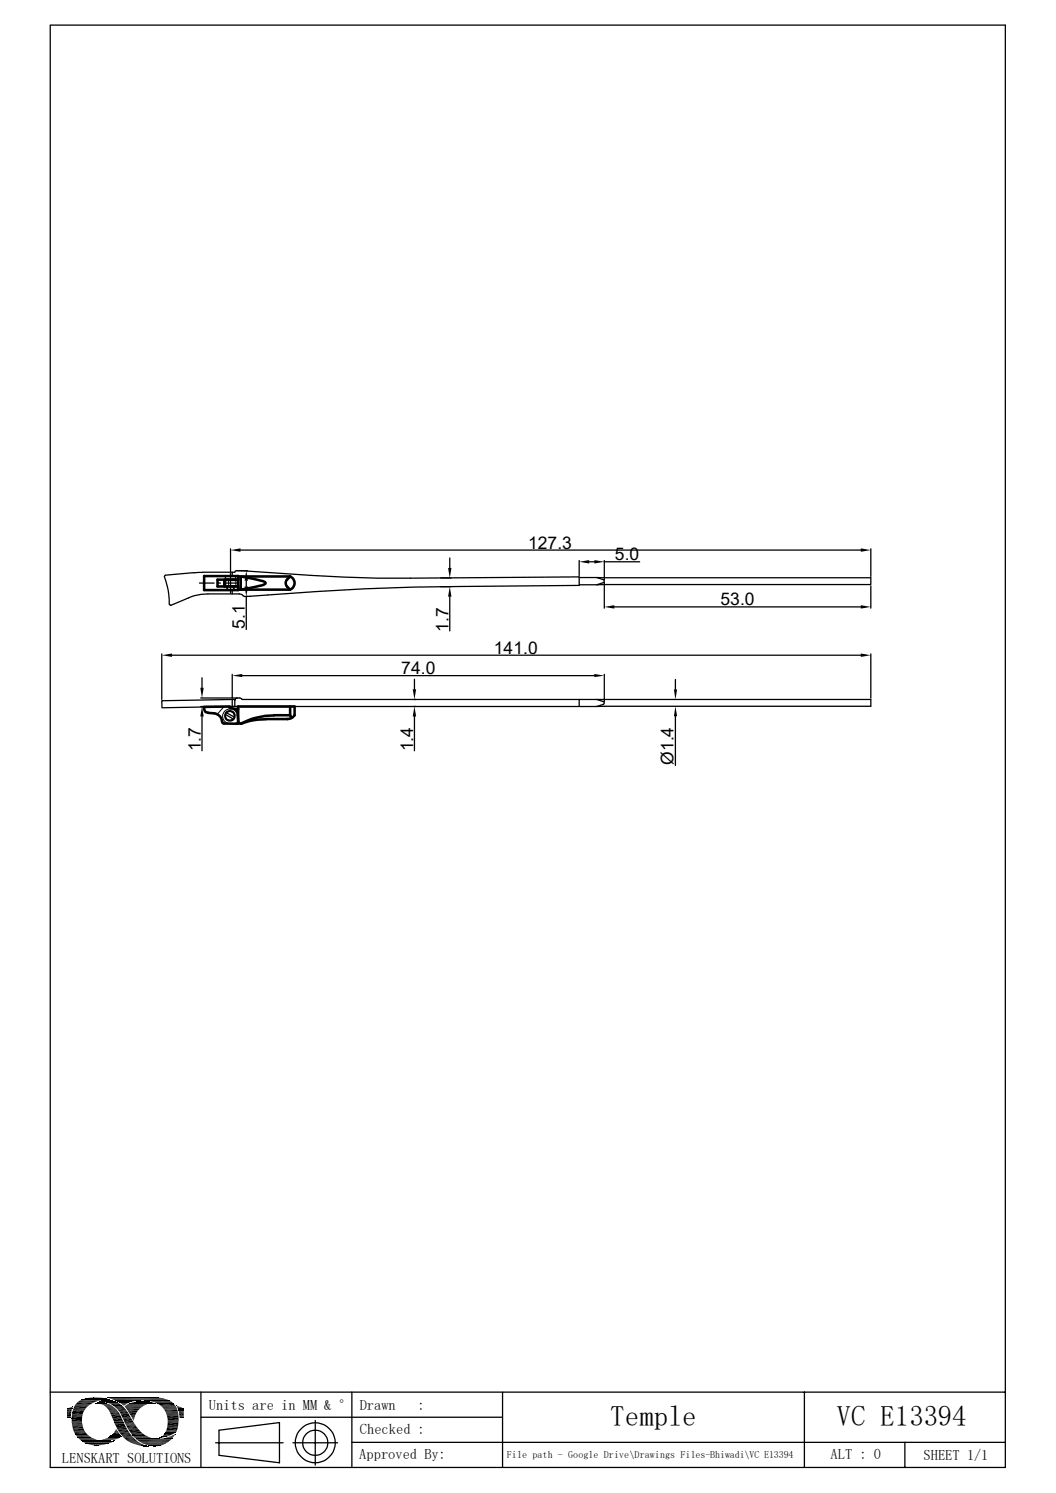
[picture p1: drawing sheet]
<svg xmlns="http://www.w3.org/2000/svg" width="210mm" height="297mm" viewBox="0 0 210 297" stroke-linecap="round" stroke-linejoin="round" font-family="sans-serif">
<g fill="none" stroke="#000" stroke-width=".51">
<path d="M40.6 114.6h6.8v2.8h-6.8zM44.6 115.3v1.4M47.4 115.4h-2.7v1.2h2.7M47.4 114.7h10.3M47.4 117.3h10.3M47.4 115.3h-4.1v1.4h4.1M47.9 114.7l3.4 .7a2.07 2.07 0 0 1 1.5 .6 3.8 3.8 0 0 1-2.3 .8l-2.6 .5zM57.7 114.7a1.41 1.41 0 0 1 .9 1.3 1.41 1.41 0 0 1-.9 1.3M57.7 114.7a1.48 1.48 0 0 0-.8 1.5l.8 1.1M40.6 141.1v-.5l5.1-.1v.3a1.5 1.5 0 0 1 1.6 1.4l.1 1.4a.32 .32 0 0 1-.4 .4l-2.5-.1-.2-.1-.1-.2M40.6 141l.2 .6 .6 .2M41.4 141.8a2.71 2.71 0 0 1 2.3 .7l.3 .5 .2 .6"/>
<path d="M46.6 141.1h.8M47.4 143.6v.3h.5M52.8 143h4.9l.5-.3 .4-.4v-1.8h-11.2v3.4h-.2M54.5 142.3h3.2M54.5 142.3a14 14 0 0 0-6.6 1.7l2.4-.7 2.5-.2M57.7 142.3l.3 .5M57.7 140.5v1.8"/>
</g>
<g fill="none" stroke="#000" stroke-width=".2">
<path d="M45.5 115.4v1.2M46.9 115.4v1.2M44.6 140.5l-1.4 1.6M46.6 141.1a1.77 1.77 0 0 0-2.2 .8 1.44 1.44 0 0 0 1.3 2h1.5M14.7 279.9h2.6M15 279.4h3M15.3 279h3.5M15.7 278.7h3.9M15.9 278.6h4M16 278.6h4.2M16 278.5h4.4M16.2 278.5h4.3"/>
<path d="M16.4 278.4h5.4M16.5 278.3h5.1M16.7 278.3h4.7M16.9 278.2h4.3M17.1 278.2h3.9M17.5 278.1h3M17.6 278.1h2.9M19 279.2h2.1M19.1 279.2h2.2M19.7 278.8h3.2M19.8 278.8h2.9M19.9 278.7h2.7"/>
<path d="M20.2 278.7h2.2M20.3 278.9h2.7M20.6 279h2.7M21.3 279h2M21.3 279.1h2.4M21.3 278h10.3M21.4 278.1h10.5M21.5 278.1h11M21.8 278h7.4M21.8 278.2h10.8M21.8 278.4h-5.6M22 278.3h10.9"/>
<path d="M22.2 278.3h10.8M22.3 278.4h10.9M22.5 278.4h10.8M22.6 278.5h11M22.8 278.6h5.1M22.9 278.6h4.4M23 278.7h4.2M23.2 278.8h3.3M23.5 278.9h2.7M23.5 278.9h2.5M23.7 279h2.1M24.8 279.8h3.7"/>
<path d="M24.8 279.8h3.5M24.8 279.9h3.4M24.9 279.7h3.8M25 279.6h3.7M25.1 279.5h4M25.4 279.4h3.8M25.4 279.3h4.2M25.7 279.2h4.2M26 279.1h4.8M26.2 279h4.4M26.2 279h4.2M26.6 278.9h3.5"/>
<path d="M26.8 278.9h3.1M27.1 278.8h2.6M28.7 278.6h5M29.3 278.6h4.4M29.4 278.7h4.5M30.1 278.8h4M30.4 278.9h3.8M30.7 279h3.7M30.8 279.2h-5M31 279.1h3.5M31.2 279.2h3.3M31.9 279.7h3"/>
<path d="M32.1 279.8h2.9M14.3 282.3h2M14.3 282.8h2M14.3 283h2M14.3 283.1h2M14.3 283.5h2.1M14.4 281h2.2M14.5 280.5h2.3M14.5 284.2h2.1M14.6 284.7h2.3M15 285.3h2.3M15.3 285.8h2.7"/>
<path d="M15.4 285.9h2.6M15.4 285.9h2.8M15.5 286h2.8M15.6 286.1h3M15.7 286.3h3.3M15.9 286.4h3.1M15.9 286.4h3.6M16 286.6h3.9M16.2 286.6h3.7M16.2 286.6h4.2M16.3 286.7h5.2M16.3 286.8h6.3"/>
<path d="M16.6 286.9h5.8M16.6 286.9h5.7M16.7 287h5.5M16.9 287h5M17 287.1h4.8M17.1 287.1h4.6M17.1 287.2h4.5M17.4 287.3h4M17.7 287.3h3.2M17.9 287.4h2.8M20.5 286.3h2.6M20.7 286.2h2.8"/>
<path d="M21.1 286.2h2.5M21.2 286.1h2.6M21.5 285.9h2.5M21.5 286h2.3M21.8 285.8h2.3M21.9 285.7h2.2M22 285.7h2M22 285.6h2M22.9 286.4h-2.7M24.1 285.8h-2.3M25.1 280.2h2.7M25.4 280.6h2"/>
<path d="M25.4 286.8h2.1M26.1 285.2h2.4M26.3 285.5h2.5M26.3 285.5h2.6M26.4 285.6h2.7M26.5 285.7h2.8M26.5 285.8h3.1M26.7 285.9h3.1M26.8 286h3.3M26.8 286.1h3.7M27 286.2h4.1M27.1 286.2l7.1 .1"/>
<path d="M27.1 286.3h7M27.6 286.7h6.1M27.8 286.9h5.7M27.9 286.9h5.5M28 287h5.3M28.2 287.1h5M28.5 287.2h4.4M28.8 287.3h3.9M29 287.5h3.4M29.5 287.5h2.6M29.6 287.6h2.4M31.7 286.2h2.5"/>
<path d="M32.4 280.1h2.7M32.5 280.2h2.7M32.6 280.3h2.6M32.6 280.4h2.6M32.7 280.5h2.6M32.8 285h2.1M32.9 285h2.1M32.9 280.9h2.5M32.9 284.9h2.2M32.9 284.9h2.1M32.9 284.8h2.2M33 284.7h2.1"/>
<path d="M33 284.6h2.2M33.1 284.5h2.1M33.1 284.6h2.1M33.1 281.5h2.4M33.2 283.9h2.2M33.4 282.5h2.1"/>
</g>
<g fill="none" stroke="#000" stroke-width=".25">
<path d="M10 5h189.9v286.9h-189.9zM32.7 114.7l.7 2.7 .3 2.8M32.9 114.5l-.2 .2M38.6 113.9l-5.7 .5M39.7 116h2.9M43.2 116h.7M44.5 116h2.9M44.8 114.6v.6h.7M45.1 115.2v.1M45.1 116.7v.7M45.3 116.7v.7M45.8 114v4"/>
<path d="M45.8 109.2v4.5M46.2 113.8v.8M46.2 117.4v.8M46.4 116.7v.7M46.5 116.7v.7M46.5 115.2v.1M46.9 114.6v.6h-.8M47.8 109.4h123.4M48.1 113.5a361.8 361.8 0 0 0 33.6 1.5l33.5-.2v1.7l-23.4 .2a654.3 654.3 0 0 0-43.2 2l-.2-.2M48.3 118.5l-.3-.3h-.4h-7.6l-1.9 .5-4.1 1.7M48.9 118.7h.3M49 115.5v1.2"/>
<path d="M49 118.7v6.5M49.2 113.5h-2.2l-.3 .3-8.1 .2M87.6 115h2.1M87.6 116.7h2.1M89.5 111v2M89.5 118.7v6.8M115.2 111.5v3M115.2 116.3h3.5M115.2 114.9h3.5M117.2 111.8h1M118.7 114.9h54.5v1.4h-54.5l1.3-.4 .2-.3-.2-.3zM120.2 111.5v3.9"/>
<path d="M120.2 111.8h7M120.2 115.9v5.1M173.2 116.5v4.5M173.2 109.2v5.5M32.2 139.4l14-.3v1.4l-14 .3zM32.2 130.1v9M33.7 120.2l.3 .2M34.2 130.3h137M39.9 138.9h7.9l.4 .2h125v1.4h-54.5M40.2 134.8v2M46.2 134.2v4.7M46.2 139.1h.5"/>
<path d="M46.7 139.1v1.4M47.2 138.9a.44 .44 0 0 0-.5 .4M48.2 134.4h70M82.4 135.1v2M115.2 139.1v1.4M118.7 139.1l1.3 .5M120 139.5l.2 .3-.1 .2-1.4 .5M120.2 134.2v5.4M122.2 120.7h49M134.3 135.2v2M173.2 130.1v8.8M39.9 140.5h78.8"/>
<path d="M40.2 142.5v6.9M45.1 141.8a.88 .88 0 0 1 1.1-.1 .88 .88 0 0 1 .4 1zM46.4 143a.87 .87 0 0 1-1.1 .2 .87 .87 0 0 1-.4-1l1.5 .8M82.4 142.5v6.9M134.3 142.5v9.8M10 276.9h189.9M14.7 279.7h2.9M40 276.9v15M70 276.9v15M99.9 276.9v15M160 276.9v15M14.3 281.5h2.1"/>
<path d="M14.3 283.3h2.1M14.7 284.9h2.4M15 285.5h2.6M24.6 286.1h2.2M24.9 280.1h3.2M25.1 283.8h2.1M25.3 284h2.1M26.1 285.4h2.7M27.2 286.5h6.8M33.1 281.3h2.4M33.4 282.7h2.1M40 281.9h59.9"/>
<path d="M42.9 287h13.4M43.6 284.5l12-1.5v8l-12-1.5zM58.3 287h8.8M62.7 282.6v8.9M70 286.9h129.9M180 286.9v5"/>
<circle cx="62.7" cy="287" r="2.51"/>
<circle cx="62.7" cy="287" r="4"/>
</g>
<g fill="#000">
<path d="M45.8 109.4l2-.3v.7zM49 113.5l.3 2h-.7zM48.6 116.7h.7l-.3 2zM89.1 113h.7l-.3 2zM89.5 116.7l.3 2h-.7zM115.2 111.8l2-.4v.7zM118.2 111.4l2 .4-2 .3zM171.2 109.1l2 .3-2 .4zM32.2 130.3l2-.3v.7zM39.8 136.8h.7l-.3 2.1zM46.2 134.4l2-.3v.6zM82.1 137.1h.7l-.4 2z"/>
<path d="M118.2 134.1l2 .3-2 .3zM120.2 120.7l2-.3v.7zM134 137.2h.7l-.4 1.9zM171.2 130l2 .3-2 .4zM171.2 120.4l2 .3-2 .4zM40.2 140.5l.3 2h-.7zM82.4 140.5l.4 2h-.7zM134.3 140.5l.4 2h-.7zM14.3 279.9h.1zM13.8 280l.5-.1 .1 .1zM14.3 279.9h.1v.1zM18.3 278h1.6z"/>
<path d="M18.7 278h1.2zM19.1 279.1h1.9zM19.2 279.1h1.8zM19.2 279.1h1.7zM19.4 279.1h1.5zM19.5 279.1h1zM19.4 279.1h1.2zM19.5 279.1h1.1zM19.6 279.1h.9zM19.6 279.2l1.9 .1zM19.7 278.8h.2zM19.6 279.1h.8z"/>
<path d="M19.8 279.1h.6zM20 279.3l1.7 .1zM19.8 279.1h.4zM20.1 279l.1 .1zM20.1 279h.1zM20.2 279.4h1.6zM20.4 279.4l1.7 .2h-1.4zM20.4 279.4h1.4l.3 .2zM20.5 278.7h1.8zM20.5 278.7h1.7zM20.6 278.6l1.6 .1zM20.7 279.6l1.7 .1h-1.5z"/>
<path d="M20.7 279.6h1.4l.3 .1zM20.6 278.6h1.4zM20.9 278.6h1.1zM20.9 279.7l1.6 .1zM21 279.8l1.7 .2h-1.4zM21 279.8h1.5l.2 .2zM21.2 278.6h.3zM20.9 278.6h.8zM21.2 278.6h.5zM21.5 278.4h.3zM21.8 279.2h1.9zM22.4 279.6h1.9z"/>
<path d="M22.5 279.6h1.8zM22.5 279.6l1.8 .1zM22.6 279.7l2 .2h-1.7zM22.6 279.7h1.7l.3 .2zM22.9 279.9l1.9 .2h-1.7zM22.9 279.9h1.7l.2 .2zM23.7 279l1.9 .1zM23.8 279.1h1.8zM23.8 279.1h1.6zM24 279.1h1.4zM24 279.1l1.3 .1zM24 279.2l1 .2h-.7z"/>
<path d="M24 279.2h1.3l-.3 .2zM24.3 279.4l.6 .1zM24.3 279.4h.7zM24.4 279.5l.3 .1zM24.4 279.5h.5zM24.6 279.6v.1zM24.6 279.6h.1zM27.5 278.8h2zM27.5 278.8h1.9zM28.2 278.8h1.2zM28.2 278.8h.7zM30.4 279.2h.4z"/>
<path d="M30.4 279.2h.5zM30.7 279.2h.2zM30.9 278h.2zM35.1 279.7h.2zM35.1 279.7l.5 .1zM35.2 279.8l.8 .2h-.7zM35.2 279.8l.8 .2zM35.3 280l1 .1h-1zM35.3 280h.7l.3 .1zM13.3 280.2h1.1zM13.3 280.2l1 .1zM13.3 280.3l1 .1h-1z"/>
<path d="M13.3 280.3h1v.1zM13.3 280.4l.9 .4h-.9zM13.3 280.4h1l-.1 .4zM13.3 280.8h.9zM13.3 280.8l.8 .5h-.8zM13.3 280.8h.9l-.1 .5zM13.3 281.3l.8 .4h-.8zM13.3 281.3h.8v.4zM13.3 281.7h.8zM13.3 281.7l.8 .2h-.8zM13.3 281.7h.8v.2zM13.3 281.9h.8z"/>
<path d="M13.3 281.9l.8 .1zM13.4 280.2h1zM13.7 280.1l.7 .1zM13.7 280.1h.7zM13.8 280h.6zM14.3 282.3l2 .4h-2zM14.3 282.3h2v.4zM18.3 287.4l1.9 .1zM18.3 287.4h1.9zM18.4 287.5h1.1zM18.4 287.5h1.8zM18.9 287.5h.6z"/>
<path d="M19.1 287.5h.4zM20.4 286.4l1.9 .1zM20.4 286.4h2zM20.6 286.5h1.5zM20.6 286.5h1.7zM20.7 286.5h1.1zM20.7 286.5h1.4zM21 286.5h.6zM21 286.5h.8zM21.3 280l1.7 .2h-1.6zM21.3 280h1.4l.3 .2zM21.3 286.5h.3z"/>
<path d="M21.4 286.5h.2zM21.4 280.2l1.8 .3h-1.6zM21.4 280.2h1.6l.2 .3zM21.6 280.5h1.6zM21.6 280.5l1.8 .2h-1.7zM21.6 280.5h1.6l.2 .2zM21.7 280.7l1.8 .1h-1.7zM21.7 280.7h1.7l.1 .1zM21.8 280.8l1.8 .2h-1.7zM21.8 280.8h1.7l.1 .2zM21.9 281l1.8 .1zM21.9 281.1l1.9 .2h-1.8z"/>
<path d="M21.9 281.1h1.8l.1 .2zM21.5 286.7h1.1zM21.9 286.7h.7zM22 281.3l1.8 .1zM22 286.7h.6zM22.1 281.4l1.9 .3h-1.8zM22.1 281.4h1.7l.2 .3zM22.1 285.6l1.9 .1zM22.1 285.6h1.9zM22.2 281.7l2 .5h-1.8zM22.2 281.7h1.8l.2 .5zM22.2 285.5l1.8 .1z"/>
<path d="M22.2 285.5h1.7zM22.2 286.7h.5zM22.3 286.7h.4zM22.4 286.7h.3zM22.4 282.2l2.1 .5h-1.9zM22.4 282.2h1.8l.3 .5zM22.4 285.3h1.4zM22.4 285.3l1.5 .2h-1.7zM22.4 285.3h1.4l.1 .2zM22.6 286.6h.2zM22.6 282.7l1.9 .1zM22.7 282.8l1.9 .1z"/>
<path d="M22.7 282.9l1.9 .1zM22.7 285l1.1 .3h-1.4zM22.7 285h.9l.2 .3zM22.7 283h1.9zM22.7 284.9l.9 .1zM22.8 283l1.9 .2h-1.9zM22.8 283h1.8l.1 .2zM22.8 283.2l2.3 .9h-1.9zM22.8 283.2h1.9l.4 .9zM22.9 284.7l.6 .2h-.8zM22.9 284.7h.5l.1 .2zM22.6 286.6h.3z"/>
<path d="M22.9 284.6l.5 .1h-.5zM22.9 284.6l.5 .1zM23 284.4h.2zM23 284.4l.3 .2h-.4zM23 284.4l.3 .2zM23.1 284.4h.1zM23.1 280.1l1.8 .2h-1.5zM23.1 280.1h1.7l.1 .2zM23.4 280.3l1.8 .4h-1.6zM23.4 280.3h1.5l.3 .4zM23.6 280.7l1.7 .1zM23.7 280.8l1.9 .4h-1.6z"/>
<path d="M23.7 280.8h1.6l.3 .4zM24 281.2l1.6 .1zM24 281.3l2 .7h-1.7zM24 281.3h1.6l.4 .7zM24.3 282l1.8 .2h-1.7zM24.3 282h1.7l.1 .2zM24.4 282.2l2 .5h-1.7zM24.4 282.2h1.7l.3 .5zM24.7 282.7l1.9 .3h-1.8zM24.7 282.7h1.7l.2 .3zM24.8 283l1.9 .2h-1.8zM24.8 283h1.8l.1 .2z"/>
<path d="M24.9 283.2h1.8zM24.9 283.2l1.9 .1zM24.9 283.3h1.9zM25 283.3l1.9 .1zM25 283.4l2 .1h-1.9zM25 283.4h1.9l.1 .1zM25.1 283.5l1.9 .1zM25.4 280.6l2 .1zM25.4 280.7l1.7 .4h-1.4zM25.4 280.7h2l-.3 .4zM25.5 284.4l2.5 .5h-2.1zM25.5 284.4h2.1l.4 .5z"/>
<path d="M25.7 281.1l1.2 .4h-.9zM25.7 281.1h1.4l-.2 .4zM25.8 286.9l2 .1h-1.7zM25.8 286.9h1.7l.3 .1zM26 281.5l.9 .1zM26 281.6l.8 .3h-.6zM26 281.6h.9l-.1 .3zM26.1 287l2 .2h-1.5zM26.1 287h1.7l.3 .2zM26.2 281.9l.5 .2h-.4zM26.2 281.9h.6l-.1 .2zM26.3 282.1l.4 .1h-.3z"/>
<path d="M26.3 282.1h.4v.1zM26.4 282.2l.2 .3zM26.4 282.2h.3l-.1 .3zM26.5 282.5l.1 .1zM26.6 287.2l1.7 .1zM26.8 287.3l1.9 .2h-1.2zM26.8 287.3h1.5l.4 .2zM27.5 287.5h1.3zM27.6 287.5l1.4 .1zM28 287.6h1.1zM28.1 287.6l1.1 .1zM28.2 287.7h1.1z"/>
<path d="M28.5 287.7h.9zM28.6 287.7h.9zM29 287.7h.5zM29.2 287.7h.3zM29.3 287.7h.2zM29.6 287.5l2 .2zM30.2 287.7h1.3zM30.2 287.7h1.4zM30.4 287.7h.9zM30.4 287.7h1.1zM30.5 287.7h.5zM30.5 287.7h.8z"/>
<path d="M30.7 287.7h.3zM31.8 286h.2zM31.8 286h.1zM31.8 286h.4zM31.9 286h.4zM32.1 285.8h.8zM32.1 285.8h.9zM31.9 286l.2-.2 .2 .2zM32.1 285.8h.8l-.6 .2zM32.1 285.8h1zM32.2 285.8h.9zM32.3 286.2h1.9z"/>
<path d="M32.2 285.8l.2-.2 .7 .2zM32.4 285.6h1.3l-.6 .2zM32.5 285.5l1.2 .1zM32.5 285.5h1.3zM32.6 286.1h1.6zM32.7 285.2l1.1 .3h-1.3zM32.7 285.2h1.8l-.7 .3zM32.7 286.1h1.5zM32.7 285.2h1.8zM32.8 285l2 .1zM32.8 285.1l1.7 .1h-1.8zM32.8 285.1h2l-.3 .1z"/>
<path d="M32.8 286.1h1.5zM33.1 286h1.3zM33.2 281.6l2.3 .5h-2.2zM33.2 281.6h2.3v.5zM33.2 284l2 .5h-2.1zM33.2 284h2.1l-.1 .5zM33.2 286h1.2zM33.4 283l2 .5h-2.1zM33.4 283h2.1l-.1 .5zM33.4 285.9h1zM33.6 285.8h.9zM33.7 285.8h.8z"/>
<path d="M33.9 285.7h.6zM34.1 285.7h.5zM34.1 285.7l.3-.2 .2 .2zM34.4 285.5h.3l-.1 .2zM34.4 285.5l.3-.1v.1zM34.7 285.4v.1zM35.3 280.1l1.1 .1zM35.3 280.2h1.2zM35.3 280.2l1.2 .1zM35.4 280.3l1.1 .1h-1.1zM35.4 280.3h1.1v.1zM35.4 280.4h1.1z"/>
<path d="M35.5 280.4l1 .2h-1zM35.5 280.4h1v.2zM35.5 280.6h1zM35.5 280.6l1 .1zM35.6 280.7l.9 .1zM35.6 280.8l.9 .3h-.9zM35.6 280.8h.9v.3zM35.6 281.1h.9zM35.6 281.1l.9 .5h-.8zM35.6 281.1h.9v.5zM35.7 281.6l.8 .2h-.8zM35.7 281.6h.8v.2z"/>
<path d="M35.7 281.8l.8 .2h-.8zM35.7 281.8h.8v.2zM35.7 282h.8zM35.7 282l.8 .1zM35.8 282.1h.7zM35.9 282.1h.6zM36 282.1h.5zM36.4 282.1h.1z"/>
</g>
<path d="M47.4 143.2v.6M15.1 279.2h3.5M21.9 279.4h2.3M31.4 279.4h3.4M14.4 284h2.2M14.6 280.1h2.7M23.2 284.2h2.1M25.9 285h2.5M33.3 283.7h2.1" fill="none" stroke="#000" stroke-width=".34"/>
<g fill="none" stroke="#000" stroke-width=".38">
<path d="M14.3 281.2h2.3M14.5 284.5h2.3"/>
<circle cx="45.7" cy="142.4" r=".98"/>
</g>
<g fill="none" stroke="#000" stroke-width=".21">
<path d="M14.9 279.5h3M15.5 278.8h3.9M32.2 279.9h2.9M14.3 281.7h2.1M14.5 280.4h2.5M15.2 285.7h2.7M24 285.4h2.1M24.4 285.9h2.1M24.9 286.4h2.1M25.1 286.6h2.2M25.4 284.2h2.2M33 281.1h2.4"/>
<path d="M33.4 282.9h2.1"/>
</g>
<path d="M14.4 283.7h2.1M14.8 285.2h2.5M23.4 284.5h2.1M23.6 284.8h2.1M23.8 285.1h2.1M24.2 285.6h2.1M25.2 280.4h2.6M32.7 280.6h2.6" fill="none" stroke="#000" stroke-width=".3"/>
<path d="M14.3 282.1h2M14.4 280.8h2.4M33.3 282.3h2.2" fill="none" stroke="#000" stroke-width=".42"/>
<g font-size="5.7">
<text x="121.4" y="283.6">Temple</text>
<text x="166.4" y="283.7">VC E13394</text>
</g>
<g font-size="3.5">
<text x="105" y="109.1">127.3</text>
<text x="122.3" y="111.5">5.0</text>
<text x="48.7" y="125.1" transform="rotate(-90 48.7 125.1)">5.1</text>
<text x="89.2" y="125.6" transform="rotate(-90 89.2 125.6)">1.7</text>
<text x="143.3" y="120.4">53.0</text>
<text x="98.2" y="130">141.0</text>
<text x="79.8" y="134.1">74.0</text>
<text x="39.9" y="149.5" transform="rotate(-90 39.9 149.5)">1.7</text>
<text x="82.2" y="149.5" transform="rotate(-90 82.2 149.5)">1.4</text>
<text x="133.9" y="152.1" transform="rotate(-90 133.9 152.1)">Ø1.4</text>
</g>
<g font-size="2.9">
<text x="41.5" y="280.6">Units are in MM &amp; °</text>
<text x="71.5" y="280.6">Drawn</text>
<text x="83" y="280.6">:</text>
<text x="71.6" y="285.2">Checked :</text>
<text x="12.3" y="291.1">LENSKART SOLUTIONS</text>
<text x="71.5" y="290.1">Approved By:</text>
<text x="165.2" y="290.3">ALT : 0</text>
<text x="183.7" y="290.4">SHEET 1/1</text>
</g>
<text font-size="2" x="100.8" y="290">File path - Google Drive\Drawings Files-Bhiwadi\VC E13394</text>
</svg>
